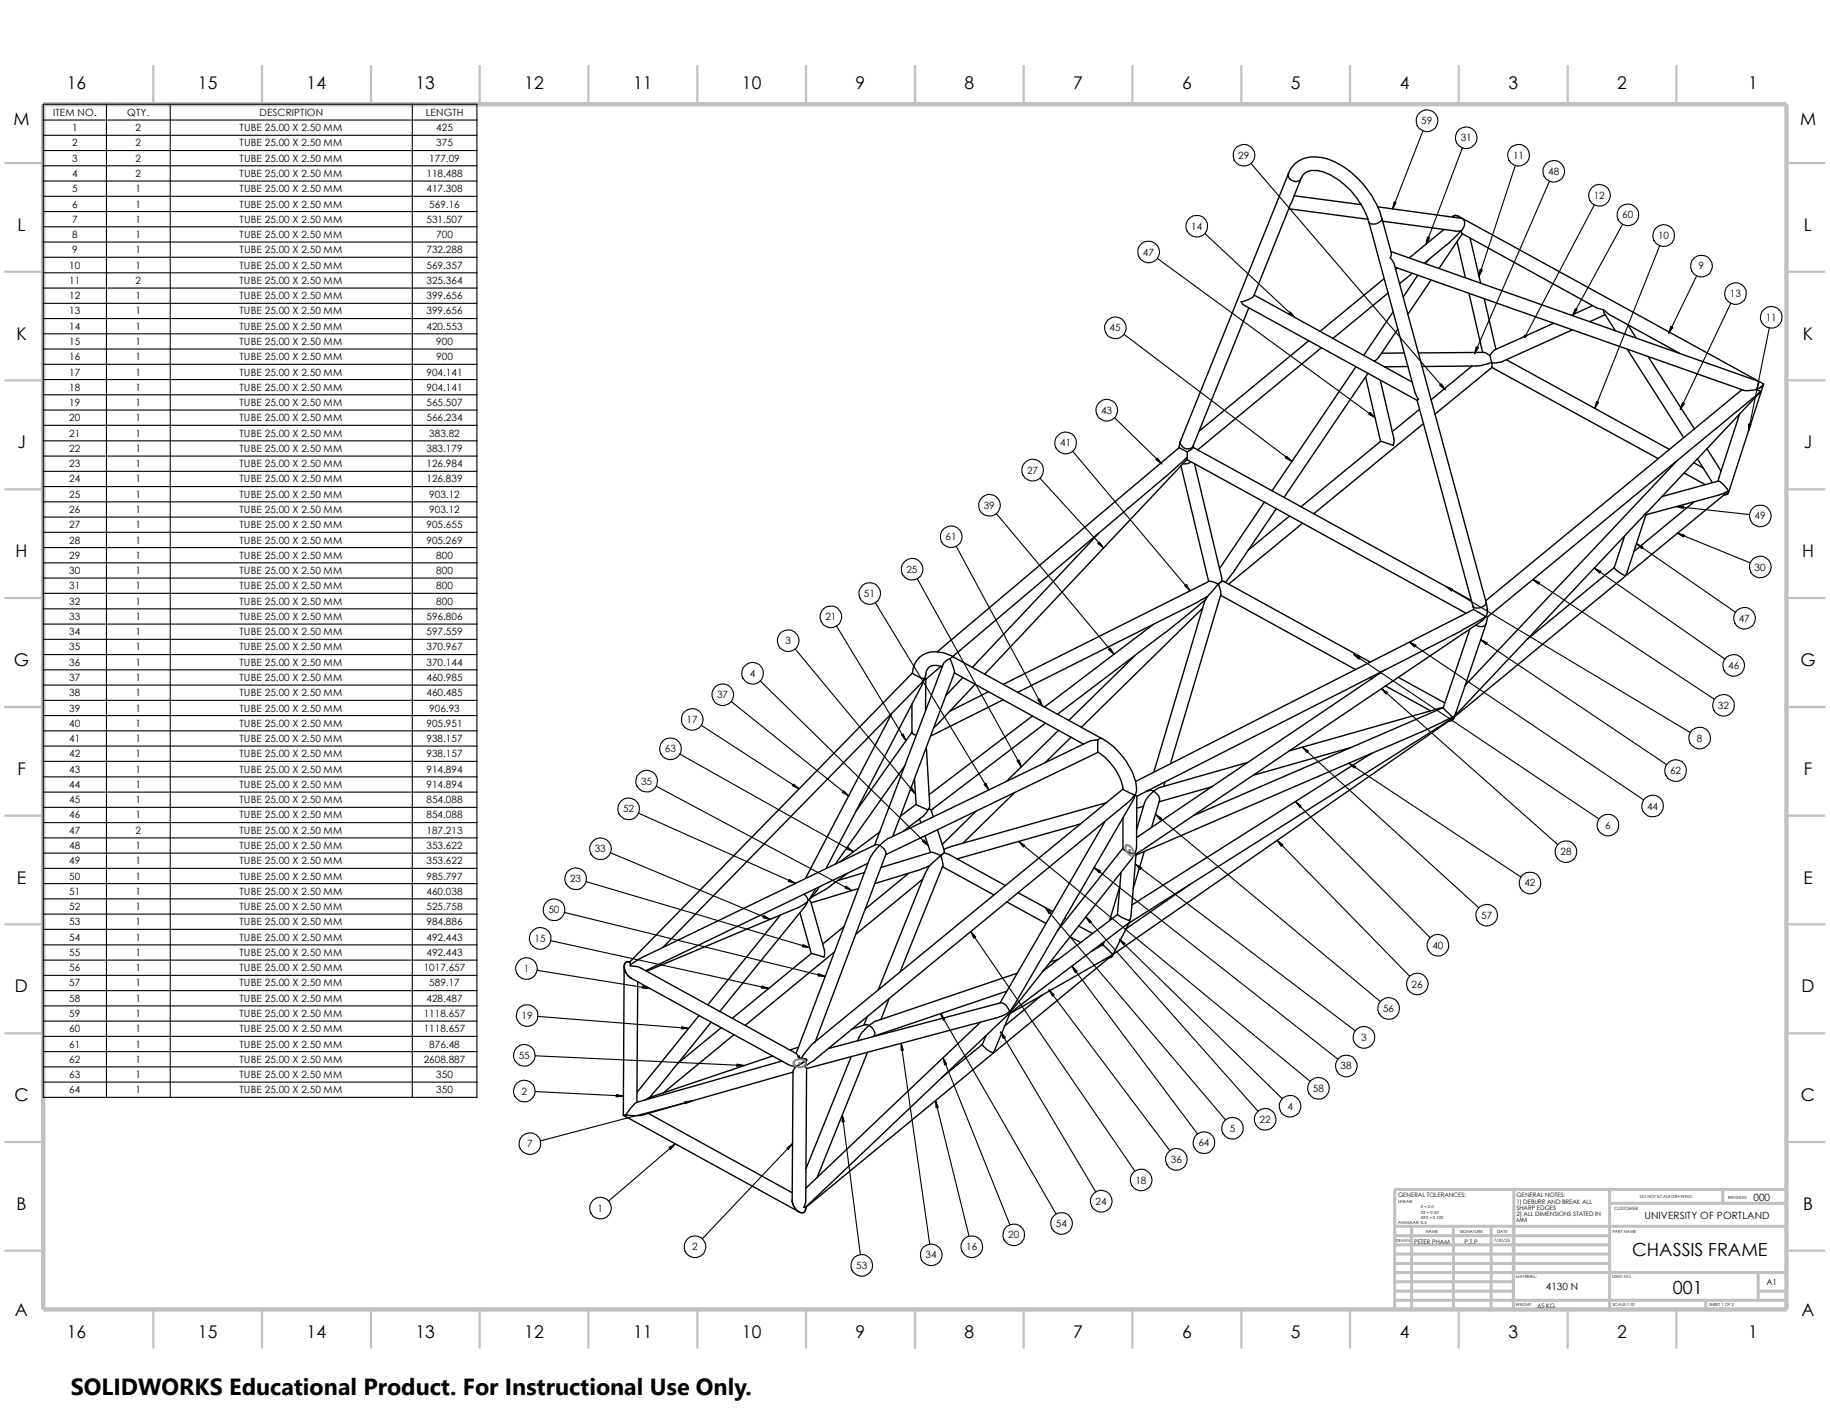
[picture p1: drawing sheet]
<svg xmlns="http://www.w3.org/2000/svg" width="279mm" height="216mm" viewBox="0 0 279 216" stroke-linecap="round" stroke-linejoin="round" font-family="sans-serif">
<g fill="none" stroke="#c0c0c0" stroke-width=".34">
<path d="M23.4 10.1v5.8M40 10.1v5.8M56.6 10.1v5.8M73.2 10.1v5.8M89.8 10.1v5.8M106.5 10.1v5.8M123.1 10.1v5.8M139.7 10.1v5.8M156.3 10.1v5.8M172.9 10.1v5.8M189.5 10.1v5.8M206.1 10.1v5.8"/>
<path d="M222.7 10.1v5.8M239.4 10.1v5.8M255.9 10.1v5.8M.8 24.9h5.8M272.8 24.9h5.8M.8 41.5h5.8M.8 58.1h5.8M272.8 41.5h5.8M272.8 58.1h5.8M.8 74.7h5.8M272.8 74.7h5.8M.8 91.3h5.8"/>
<path d="M272.8 91.3h5.8M.8 107.9h5.8M272.8 107.9h5.8M.8 124.5h5.8M272.8 124.5h5.8M.8 141.1h5.8M.8 157.8h5.8M272.8 141.1h5.8M272.8 157.8h5.8M.8 174.4h5.8M272.8 174.4h5.8M.8 191h5.8"/>
<path d="M23.4 199.9v5.9M40 199.9v5.9M56.6 199.9v5.9M73.2 199.9v5.9M89.8 199.9v5.9M106.5 199.9v5.9M123.1 199.9v5.9M139.7 199.9v5.9M156.3 199.9v5.9M172.9 199.9v5.9M189.5 199.9v5.9M206.1 199.9v5.9"/>
<path d="M222.7 199.9v5.9M239.4 199.9v5.9M255.9 199.9v5.9M272.8 191h5.8"/>
</g>
<g fill="none" stroke="#c0c0c0" stroke-width=".47">
<path d="M212.9 197.1h18.2M212.9 194.3h59.9M212.9 195.7h18.2M212.9 188.7h32.8M212.9 190.1h32.8M212.9 191.5h32.8M212.9 192.9h32.8M212.9 187.2h59.9M212.9 198.5h59.9M215.5 187.2v12.7M221.9 187.2v12.7M227.7 187.2v12.7"/>
<path d="M231.1 187.2v12.7M231.1 181.6v12.7M245.7 183.7h27.1M245.7 181.6v18.3M260.4 198.5v1.4M263 181.6v2.1M268.4 197.1h4.4M268.4 194.3v4.2M272.8 181.6h-59.9v18.3"/>
</g>
<path d="M6.6 15.9h266.2v184h-266.2z" fill="none" stroke="#c0c0c0" stroke-width=".68" stroke-linecap="butt"/>
<g fill="none" stroke="#000" stroke-width=".21">
<path d="M196.7 26.5l-16.4 40.8M196.7 26.5a1.07 1.07 0 0 0 1.5 1.1l.4-.3M196.7 26.5a4.3 4.3 0 0 1 5.4-2.4 13.1 13.1 0 0 1 8 6.9l.6 1.3 .3 1.1M196.8 31.9l12.1 1.6M197.6 29.9l10.2 1.3M198.6 27.3l-1.5 3.7-.2 .4v.2l-5.5 13.6-.5 .4-1.4 .5 .5 .6 26.4 14.4M198.6 27.3a2.07 2.07 0 0 1 2.3-1.3 8.6 8.6 0 0 1 5 2.8 12.3 12.3 0 0 1 3.1 5.1M209 33.9l7 26 .6 1.1-.2 .1M210.4 31.6l12.6 1.7a.95 .95 0 0 1 .3 1.7l-.2 .2M211 33.4l1.4 5.3-.1 .7 .6 .9 14 51.7M211 33.4a1.21 1.21 0 0 1-1.4 .8l-.4-.1-.2-.2M211.1 33.8l11.2 1.5 .8-.1"/>
<path d="M212.3 38.4l55.8 19.7a.54 .54 0 0 1 .4 .4 .54 .54 0 0 1-.1 .5l-.3 .5M218.1 39.7l-.4 .6M220.4 35.1l-5.2 4.3M221.8 33.1a.64 .64 0 0 1 1 0l46.4 25.5M222.5 36.9l1.2 5.5M223.1 35.2v.1M223.3 35.7l20.5 11.3 1 .3M223.3 35.7l-.2-.4-2 1.9-3.6 3M223.3 35.7l-3.6 5.3M224.5 36.4l1.6 6.8M190.7 47l-8.5 21.1M191.5 45l24.1 13.3"/>
<path d="M199.8 52l-16.7 13.8M201.8 53.1l-19 15.6M207 56l-12.8 18.9M208.5 57.5l2.3 9.9M208.9 57l-12.9 18.9M210.7 58l2.2 9.2-.2 .8-1.9-.6M211.3 42.5l-9.8 8.1M211.9 44.7l-8.4 7M212.7 47.6l-4.5 6.7M213 40.8l53.2 18.8h.8l1.1-.1M213.3 40.9l-.2 .2M213.4 50.2l-2.8 4.3-.8 .7"/>
<path d="M214.4 53.9h-3.5M215 56h-3.7M215.6 41.7l-1.9 1.6M216.5 42l-2.3 3.3M216.5 53.9l10.1-.1 .9 .5M218.5 42.8l-3.5 5.2M224.3 44.8l2.1 9M224.7 55.9l-6.2 5.1M226.6 45.6l1.8 7.7M227.5 54.3l.2 1M227.7 55.3l-2 .6-8.6 .1M227.7 55.3l.1 .1"/>
<path d="M227.8 56.1l25.4 13.9M227.8 55.4v.7l-8.7 7.1M230 54.9l24.9 13.7M237.2 49.4l-9 4-.7 .9M240 50.4l-10.7 4.8-.8 .2h-.7M243.2 46.7l-3.3 1.4M244.8 47.3l.1 .4 1.7 2.8M244.8 47.3l1.3 1 10.3 5.6M245.1 48l-2.4 1.1M248.5 53.3l8.5 13.5M248.5 49.6l1.3 2M251.6 54.4l7.1 11.1"/>
<path d="M265.9 59.5l-39.1 32.2M268.1 59.5l.7 .3M268.1 59.4l.9-.4a.28 .28 0 0 0 .2-.4 .31 .31 0 0 1 0 .3 .31 .31 0 0 1-.3 .2zM268.8 59.8l-41.7 34.4-.2 1M268.8 59.8l-17.6 18.6M269.2 58.7l-5.3 16.4-.2 .3-.5 .1M180.3 67.3a1.05 1.05 0 0 0 .6 1.2 1.05 1.05 0 0 0 1.3-.4M180.3 67.3l-.3 1M180.3 71.1l4.2 17.7M181.2 70.1l42.7 23.5M181.2 69l-1.2-.7-36.9 31.2M181.2 69.8v.3l-30.8 32.8"/>
<path d="M181.2 69v.8M181.2 69.8l-3.2 3-32.5 27.4M181.9 70.5a1.64 1.64 0 0 1-1.3 .3M182.1 68.4l-.2 .2-.7 .4M182.1 68.3l42.6 23.4M182.2 68.1l-.1 .3M182.4 70.8l4.1 17.4 .1 .5M193 76.7l-6.8 10.1M194.9 77.7l-6.6 9.7-1.2 1.5M196.9 78.8l-6.3 5.2M198.9 79.9l-11.3 9.3M210.8 67.4l-12.2 10"/>
<path d="M216.4 61.1l8.5 31.4M216.7 62.5l-4.1 3.4M217.3 64.7l-16.7 13.7M251.2 78.4l-29.2 31.1M251.2 78.4l.1 .2-2.8 8.7-.3 .6-.3-.1a3.7 3.7 0 0 1-1.4-1.1M255.1 71.1l.1 .1M256 70.4l-32.3 34.2M257.1 72.2l3.2 1.8M258.6 70.7l1.4 .8M258.7 76.6l-9.2 7.6M259.2 70.1l2.3 3.6M260.6 68.5l2.2 3.4"/>
<path d="M262.3 73.4l.1 .1a3.5 3.5 0 0 1 1.5 1.4M262.3 73.4l-8.6 2.4M263.9 74.9l-.2 .2-41.7 34.4M263.9 74.9l-1.5 .7-11.2 3M265.6 63.2l-3.3 10.2M167.8 81.4l-19.3 20.5M176.1 95.3l-16.6 12.6M183.6 92.9l-18.5 18.1M184.1 91.6l-.3 .7-7.7 25.6M184.1 91.6l-5.9 4.8-16.7 12.7M184.4 91.1l-2.5 1.4-26.5 13.2M184.4 91.1l-.3 .5"/>
<path d="M186 89.2l-1.3-.5-31.5 15.8M186 89.2l.4 1.2v.4l-7.7 25.8M186 89.2l-1.6 1.9M186.4 90.9l20.6 11.3M186.6 88.7l-.6 .5M186.6 88.7l.3 .1 22.3 12.3M224.4 96.1l-4.1 12M224.9 92.5l.1 .5M225 93l-51.6 26.3M225 93l1.8 1.1M226.8 94.1l-.6 .7-51.4 34.8-1.5 .8M226.8 94.1l-6.2 3.6-47 23.9"/>
<path d="M226.9 92a1.33 1.33 0 0 1-1.7 .8l-.3-.3M226.9 92l.2 1.1M226.9 95.2a1.05 1.05 0 0 1-1.6 .3M226.9 95.2l-4.6 13.6-.3 .7M227.1 93v.6l-.2 .5h.2M246.5 86.7l-13.3 10.9M248 81.9l-1.5 4.8M136.1 109l-13.1 25.1M138.1 116.9l-10.5 15M139.2 107.5v4.4M139.3 102.8l1 .6 .8 .2M139.6 118.9l.3 3.9"/>
<path d="M139.9 112.3h-.1a.57 .57 0 0 1-.6-.5l-8.5 12.1M141.1 103.7l-.5 .7-39.4 40.3M141.1 103.7l-.3 .9-14.7 28M141.1 103.6v.1M141.2 103.6h-.1M141.4 103l-.2 .6 .2 .1M141.4 103.7l-.1 4.8M141.4 114.1l.5 8.7v.7M143.7 101.7l-2.3 2M143.8 101.8a1.74 1.74 0 0 0-2.3 .6l-.1 .6M145.1 100.6l-.7 .3-.4 .5-10.4 27.6M145.1 100.6l.4 1.3 .2 .8"/>
<path d="M145.7 100.4a4.6 4.6 0 0 0-5.3-.1 4.1 4.1 0 0 0-1.1 2.5l-43.2 44.1M145.7 100.4l-.2-.1-.4 .3M145.7 100.4l22.5 12.4M145.7 102.7l-9.4 25M145.7 102.7l19.7 10.9M147 103.5l-2.6 2.7M148.9 104.5l-6.3 6.6M150.9 105.6l-5.9 3M153.2 106.8l-11.1 5.6M157.6 109.3l-15.7 12M159.6 110.4l-17.4 13.3M161.6 111.5l-7.9 7.8"/>
<path d="M163.5 112.6l-3.9 3.9M167.6 113v1.9M167.6 113l-1.2 .2-30.8 14.8-1.3 1.1M168.2 112.8l-.2-.1-.4 .3M168.2 112.8a10.6 10.6 0 0 1 5.3 7.6v.5l-.2 .5M173.3 100.1l-10.1 9.9M177.9 119.4l-.2 .7M190.5 116.4l-13.5 3.8-.9 .6M206.3 114.1l-14.9 4.3M209.2 103.4l.3 .2M209.4 115l-36.6 23.2M211.4 102.3h.1"/>
<path d="M211.5 102.2l-38 25.7M211.5 104.7l6.9 3.8M213.5 103.4l7.1 3.9M220.3 108.1l1.5 1.3M220.3 108.1l-.5 .1-22.9 6.4M220.3 108.1l-38 16.4M220.3 108.1h.1M221.7 109.5h.2l-.4 .4-51.5 35.8M221.8 109.4l.1 .1-3 2-46.5 29.4M221.8 109.4l-4.6 2.3-43.8 18.9M222 109.5h.1M222 109.5a.67 .67 0 0 1-.8 .6"/>
<path d="M119.2 139.7l-11.1 13.7M122.1 139.4l1.8 6.2M122.8 136.5l.3 .4 .3 .5M123.3 137.7l-1.6 .9-23 9.7M123.3 137.7l-.4 .8-13 15.9M123.4 137.4h.1M123.4 137.4l-.1 .3M123.4 137.4l.4 .4 2.1 7.4-.1 .9-1.9-.5M124.5 135.7l-1.1 1.7M125.1 135.4l-1.6 2M129.3 133.4l-2.9 2.2-2.5 1.4-.5 .4M131.1 135.7l-7.2 2.1"/>
<path d="M132 133.2l-4.1 1.3M132.5 131.8l-33.9 16.4M134.3 129.1l-.6-.2-35.3 17.1-2.1 1.3M134.3 129.1l-1 1.1-.5 .9-11.3 29.8M134.3 129.1l.2 .1a1.5 1.5 0 0 1 .8 1.2l-10.8 28.7M134.4 127l-6.2 4.6M138.7 133.3l-6.6 5.5M139.9 122.8l-2.4 1.8M139.9 122.8l1.7 .9M140.4 125l.2 .6M140.9 134.2l-10.3 8.5M141.2 127.6l.9 2.6"/>
<path d="M141.6 123.7l-.5 .8-3.3 2.5M141.9 123.5l-.3 .2M141.9 123.5l.3 .2 .3 1M141.9 132.2l-.7 1.2-7.1 17.8M141.9 132.2l-1.6 .7-6.7 2M143.1 126.7l1 3.1v.4M143.6 130.6l-1.7 1.6M143.6 130.6l.4 1.6-6.6 16.2M143.6 130.6l-.8-.3-.6-.2-7.7 2.4M143.9 132.3l7.9 4.4M144.1 130.2l-.5 .4M144.1 130.2l.8 .3 8.6 4.7"/>
<path d="M149.1 123.8l-5.3 5.1M153.7 137.7l6 3.3M154.9 121l-7.9 7.7M155.4 136.3l5.3 2.9M164.9 125.8l-18.8 5.3M168.7 125.4l-16 27.7M169 122.6l-23.8 6.6-1.1 .5M170.6 139.7l.8 .5a1.02 1.02 0 0 0 1.1 .2l-.2 .5M170.6 139.7l-11.3 8.6M171 135.3l-1.6 5.2M171.2 133.2l-.6 6.5M171.4 129.5l.3 .3 .6 .4 .9 .1"/>
<path d="M171.4 120.5l-47.2 38.8-1.6 1.8a.79 .79 0 0 1-.6 .6l-.4-.8-23.7-13.1-.5-.2-1.2-.1 .1-.2M171.4 129.5l-9.9 12.6M171.4 124.8v4.7M171.4 120.5l1.9 .9M171.5 120.5a8.4 8.4 0 0 0-3.8-5.6l-32.5 15.6M173.2 130.3l-.4 .8-17.5 22.1-1.1 1.3v.1M173.2 130.3h.1zM173.3 121.4h.1M173.3 121.4l.3 .2M173.3 121.4l-1.3 1.3-47.6 39.1-1.5 1 .2 .3-.1 20.4-.3 .8 .2 .1M173.3 121.4l-.4 1-17.7 30.6-1.1 1.5M173.3 130.4l.1 .2"/>
<path d="M173.4 130.6l-.7 9.3-.2 .6M173.6 121.6l-.1 7.7-.3 1 .1 .1M174.6 123.1l-1 .3M174.7 130l-1.7 5.7M175.1 120.8l.6-.2 .4 .2M175.3 120.7h.1M176.1 120.8a1.48 1.48 0 0 1 .9 1.4l-1.2 4.2M176.1 120.8l-.8 .8-.5 .7-1.3 4.4M181.7 135l-9.8 6.8M185 120.1l-8 2.3M95.3 147.6l-.1 22.7 .3-.1M96.2 146.9a.64 .64 0 0 0-.8 .1 .64 .64 0 0 0-.1 .8v.2a2.22 2.22 0 0 0 1.1 1.4"/>
<path d="M96.2 146.9l.1 .4M96.4 149.4l24 13.2 1.1 .3M97.4 149.9l-.2 18.4M106.7 155.1l-9.4 11.7M108.6 156.1l-7.9 9.8-1.6 1.7M110.1 156.9l-6.6 5.4M112.1 158l-10.8 8.9M121.9 159.9l-1.3 .4M123.9 145.6l-12.1 9.9M124.5 159h.1M127.4 145.3l-13.6 11.2M128.9 141.4l-3.3 2.7"/>
<path d="M132.4 155.2l-.5 1.3M132.7 156.6l-.6-.1-2 .6M132.7 156.6a1.29 1.29 0 0 1 .7 1.6M132.7 156.6l-1.3 1.3-.5 1M135.8 152.4l-1.3 3.3M149.7 156.1l-26.7 25.3M150 159.5l-6.2 5M150.5 158.2l-.5 1.3M153.7 151.3l-20.2 6.9M154.1 154.5v-.3a1.68 1.68 0 0 0-1.3-1.1l-26.4 7M154.1 154.5v.2M154.1 154.7l-31.2 29.7"/>
<path d="M154.1 154.7h.1M154.1 154.5l-.9 .5-1.1 .4-29 7.8M154.1 154.7l.1 .1M154.1 154.5h.1M154.2 154.8l-2.4 5.6a.45 .45 0 0 1-.3 .3 .45 .45 0 0 1-.5-.2l-.5-.4-.5-.6M154.2 154.6v.1M154.2 154.6l-.1 .1M154.3 154.6h-.1M155.3 148.6l-21.7 7.3-.9 .7M159.1 151.9l-5.7 4.7M161.5 142h.1M161.6 146.5l-1.3 .4"/>
<path d="M162.6 140.2l.3 .2M163.4 143l1.6 .9M164.7 141.4l2.1 1.1M168.4 144.3l1.5 1.4M168.4 144.3l-.5 .1M168.4 144.3l-1.7 .9M168.4 144.2v.1M168.7 143.8l-.3 .4M169.3 146.2l.4-.1 .2-.3-.3 .4zM169.9 145.7l-46.9 38.7M169.9 145.7h.1M169.9 145.7l-15.7 9.1"/>
<path d="M170 145.7l-.1 .1M172.3 140.9l-18.2 13.8M172.3 140.9h.1M172.4 140.9l-2.5 4.8M95.2 170.3l26.8 14.7M98.9 170l22 12.1M117.9 161.2l-18.9 6.4-.6 .4M119.4 162l-22.2 6.3-.8 .8-.9 1.1M121.1 163.7l-23.1 6.6h-1.5l-1-.1M121.5 162.9l-.4 .6-.2 19.8a1.92 1.92 0 0 0 1.7 1.9 .69 .69 0 0 0 .4-.8M122 161.2v.4h.5l.6 .2M123.1 161.8l-.8 .6-.8 .5"/>
<path d="M123.1 161.8l-.2 1M130 161.3l-6.9 17.1M132.5 160.7l-7.7 19.1M122.9 184.4h.1"/>
</g>
<path d="M171.9 129a1.31 1.31 0 0 1 1.3 1.6l-.1 .1a.87 .87 0 0 1-1.1-.6 .83 .83 0 0 1-.1-1.1zM172 129.2a1.01 1.01 0 0 1 .9 1.4 1.06 1.06 0 0 1-.9-1.4zM172.3 129.8h.3M172.3 129.7l.3 .3M172.5 129.7v.3M172.6 129.7l-.3 .3M121.2 162a1.23 1.23 0 0 1 1.9 .2 .72 .72 0 0 1-.8 .8 1.24 1.24 0 0 1-1.2-.5v-.3zM121.4 162a1.07 1.07 0 0 1 1.5 .2 .84 .84 0 0 1-.8 .7 .84 .84 0 0 1-.8-.7zM122 162.3h.3M122 162.2l.3 .3M122.1 162.2v.3M122.2 162.2l-.3 .3" fill="none" stroke="#808080" stroke-width=".17"/>
<g fill="none" stroke="#000" stroke-width=".17">
<path d="M6.6 15.9h66.2v151.7h-66.2zM6.6 18.3h66.2M16.3 15.9v151.7M26 15.9v151.7M62.9 15.9v151.7M217.3 20l-4.7 11.9M6.6 20.7h66.2M6.6 23h66.2M6.6 25.3h66.2M6.6 27.6h66.2M6.6 30h66.2M6.6 32.3h66.2"/>
<path d="M6.6 34.6h66.2M6.6 37h66.2M6.6 39.3h66.2M176.7 39.5l33.2 24.3M183.9 35.6l13.8 12.9M191 25l29.6 34.5M223.3 22.6l-5.6 14.7M231.4 25.3l-5.6 16.9M236.6 27.7l-11.5 26.3M243.4 31.3l-10.5 20.1M247.7 34.2l-7.6 14M253.4 37.5l-9.9 24.9"/>
<path d="M6.6 41.7h66.2M6.6 44h66.2M6.6 46.3h66.2M6.6 48.6h66.2M6.6 51h66.2M6.6 53.3h66.2M6.6 55.6h66.2M6.6 58h66.2M171.6 51.1l25.6 19.3M259 42.1l-4.2 8.8M264.2 46.3l-7.7 16.2M270.1 50.1l-3.1 15.7"/>
<path d="M6.6 60.3h66.2M6.6 62.6h66.2M6.6 64.9h66.2M6.6 67.3h66.2M6.6 69.6h66.2M6.6 72h66.2M6.6 74.3h66.2M6.6 76.6h66.2M6.6 79h66.2M152.1 78.4l18 21.5M158.8 73l9.7 10.7M163.8 68.9l17.9 21.3"/>
<path d="M170.2 63.8l7.2 7M255.9 77.3l11.2 1.3M6.6 81.3h66.2M6.6 83.6h66.2M6.6 85.9h66.2M6.6 88.3h66.2M6.6 90.6h66.2M6.6 93h66.2M6.6 95.3h66.2M6.6 97.6h66.2M6.6 99.9h66.2M121.4 99.1l18.3 22.1"/>
<path d="M127.7 95.6l10.6 17.5M133.6 92l17.4 28.6M140 88.3l16 28.8M146 83.4l13.1 24.4M206.7 99.9l37.4 25.2M215.2 98l35.8 24.1M220.8 89.5l37.3 22.3M226.1 97.7l28.4 19.1M234.1 88.5l27.6 18.3M243.4 86.7l20 13.9M249.9 83l15.1 10.5M256.1 81.4l11.1 4.5"/>
<path d="M6.6 102.3h66.2M6.6 104.6h66.2M6.6 106.9h66.2M6.6 109.3h66.2M6.6 111.6h66.2M6.6 113.9h66.2M6.6 116.2h66.2M6.6 118.6h66.2M103.8 115.1l26.5 14.9M107.1 110.7l14.9 9.7M111.6 107.1l18 14.4M116.1 104l25.6 25.1"/>
<path d="M198.8 114.1l27 24.5M206 116.5l26.2 17.4M210.9 105.2l26.9 23.7M6.6 120.9h66.2M6.6 123.3h66.2M6.6 125.6h66.2M6.6 127.9h66.2M6.6 130.3h66.2M6.6 132.6h66.2M6.6 134.9h66.2M6.6 137.2h66.2M6.6 139.6h66.2"/>
<path d="M86.2 139.3l39.8 9.8M89.5 134.6l34.1 10.1M93.2 130.2l24.4 10.2M97.5 124.2l24 10.7M100.2 120.1l29.8 15.9M155.5 128.5l44.5 36.6M159.6 138.6l27.5 32.4M165.8 140l26.3 29.7M167 132.5l37.3 29.2M173.4 132l33.5 25.4M176.4 124.3l34.3 28.6M195 128.3l20.2 20.8"/>
<path d="M197.8 122.4l20.6 20.8M6.6 141.9h66.2M6.6 144.3h66.2M6.6 146.6h66.2M6.6 148.9h66.2M6.6 151.3h66.2M6.6 153.6h66.2M6.6 155.9h66.2M6.6 158.2h66.2M82 148.2l17.2 2.7M82.1 155.2l23 1.8M84.1 143.6l33.2 7.3"/>
<path d="M137.6 159.3l4.3 30.6M143.6 154.8l17.6 30.6M148.2 142.2l25.1 36.6M152.8 157.6l14.5 24.4M160.1 151.1l18.5 24.6M163.7 147.5l19.1 25.6M170.9 143.4l24.9 24.4M6.6 160.6h66.2M6.6 162.9h66.2M6.6 165.2h66.2M81.7 161.2l31.9 1.5M81.7 166.7l13.5 .6"/>
<path d="M103.1 174.7l-10.2 8.7M105.6 168.1l-23.1 6.1M121 174.6l-13.8 14.5M128.6 170.2l2.8 21.4M142.8 168.1l5.2 20.7M144 161.5l10.2 25.5"/>
<circle cx="217.9" cy="18.5" r="1.67"/>
<circle cx="175.4" cy="38.5" r="1.67"/>
<circle cx="182.7" cy="34.5" r="1.67"/>
<circle cx="189.9" cy="23.7" r="1.67"/>
<circle cx="223.9" cy="21" r="1.67"/>
<circle cx="231.9" cy="23.7" r="1.67"/>
<circle cx="237.2" cy="26.2" r="1.67"/>
<circle cx="244.2" cy="29.8" r="1.66"/>
<circle cx="248.5" cy="32.8" r="1.67"/>
<circle cx="254" cy="36" r="1.67"/>
<circle cx="170.3" cy="50.1" r="1.65"/>
<circle cx="259.8" cy="40.6" r="1.67"/>
<circle cx="265" cy="44.8" r="1.67"/>
<circle cx="270.4" cy="48.5" r="1.66"/>
<circle cx="151.1" cy="77.2" r="1.66"/>
<circle cx="157.7" cy="71.8" r="1.67"/>
<circle cx="162.7" cy="67.6" r="1.67"/>
<circle cx="169" cy="62.6" r="1.65"/>
<circle cx="268.8" cy="78.8" r="1.65"/>
<circle cx="120.3" cy="97.8" r="1.67"/>
<circle cx="126.9" cy="94.2" r="1.66"/>
<circle cx="132.8" cy="90.6" r="1.65"/>
<circle cx="139.2" cy="86.9" r="1.67"/>
<circle cx="145.2" cy="82" r="1.67"/>
<circle cx="266.4" cy="94.4" r="1.66"/>
<circle cx="268.8" cy="86.6" r="1.66"/>
<circle cx="98.7" cy="119.3" r="1.66"/>
<circle cx="102.4" cy="114.3" r="1.66"/>
<circle cx="105.7" cy="109.9" r="1.67"/>
<circle cx="110.4" cy="106.1" r="1.65"/>
<circle cx="114.9" cy="102.8" r="1.66"/>
<circle cx="255.8" cy="117.7" r="1.66"/>
<circle cx="259.5" cy="112.7" r="1.67"/>
<circle cx="263.1" cy="107.7" r="1.67"/>
<circle cx="264.7" cy="101.6" r="1.67"/>
<circle cx="84.6" cy="138.9" r="1.65"/>
<circle cx="87.9" cy="134.2" r="1.65"/>
<circle cx="91.7" cy="129.6" r="1.65"/>
<circle cx="96" cy="123.5" r="1.65"/>
<circle cx="227" cy="139.7" r="1.67"/>
<circle cx="233.6" cy="134.8" r="1.66"/>
<circle cx="239.1" cy="130" r="1.67"/>
<circle cx="245.5" cy="126" r="1.67"/>
<circle cx="252.3" cy="123.1" r="1.67"/>
<circle cx="80.4" cy="147.9" r="1.65"/>
<circle cx="80.5" cy="155.1" r="1.66"/>
<circle cx="82.5" cy="143.3" r="1.67"/>
<circle cx="208.2" cy="158.4" r="1.66"/>
<circle cx="212" cy="154" r="1.66"/>
<circle cx="216.4" cy="150.2" r="1.66"/>
<circle cx="219.5" cy="144.3" r="1.65"/>
<circle cx="80" cy="166.6" r="1.65"/>
<circle cx="80" cy="161.1" r="1.65"/>
<circle cx="80.9" cy="174.6" r="1.67"/>
<circle cx="179.6" cy="177" r="1.66"/>
<circle cx="183.8" cy="174.5" r="1.65"/>
<circle cx="188.2" cy="172.3" r="1.65"/>
<circle cx="193.2" cy="170.9" r="1.67"/>
<circle cx="197" cy="168.9" r="1.67"/>
<circle cx="201.3" cy="166.2" r="1.65"/>
<circle cx="205.6" cy="162.8" r="1.65"/>
<circle cx="91.7" cy="184.5" r="1.65"/>
<circle cx="106.1" cy="190.4" r="1.67"/>
<circle cx="131.6" cy="193.2" r="1.67"/>
<circle cx="142.2" cy="191.6" r="1.67"/>
<circle cx="148.4" cy="190.4" r="1.66"/>
<circle cx="154.8" cy="188.5" r="1.67"/>
<circle cx="162.1" cy="186.8" r="1.67"/>
<circle cx="168.2" cy="183.4" r="1.65"/>
<circle cx="174.2" cy="180.2" r="1.66"/>
</g>
<g fill="#000" stroke="#000" stroke-width=".17">
<path d="M212.9 30.8l.2 .1-.5 1zM217.9 36.2l.4 .1-.6 1zM196.8 47.9l.2-.3 .7 .9zM219.8 58.8l.2-.2 .6 .9zM225.4 53l.3 .1-.6 .9zM226 41.1l.3 .1-.5 1zM240.5 47.2l.3 .1-.7 .9zM255.1 49.8l.3 .2-.6 .9zM176.7 69.9l.7 .9-.9-.6zM196.5 69.7l.7 .7-.9-.5zM209.2 62.9l.7 .9-.9-.6zM243.8 61.3l.3 .1-.6 1z"/>
<path d="M255.9 77.3h1.1v.3zM256.9 61.5l.3 .1-.7 .9zM267 64.7l.3 .1-.3 1zM167.6 83l.3-.2 .6 .9zM169.2 99.2l.3-.3 .6 1zM180.9 89.5l.2-.3 .6 1zM206.7 99.9l.9 .5-.1 .3zM215.2 98l1 .5-.2 .3zM220.8 89.5l1 .5-.2 .3zM226.1 97.7l1 .4-.2 .3zM234.1 88.5l1 .4-.2 .3zM243.4 86.7l1 .5-.2 .3z"/>
<path d="M249.9 83l.9 .5-.1 .3zM256.1 81.4l1.1 .3-.2 .3zM137.6 112.2l.3-.1 .4 1zM155.3 116.2l.3-.2 .4 1.1zM158.5 106.9l.2-.2 .4 1.1zM198.8 114.1l1 .6-.2 .2zM206 116.5l1 .5-.2 .3zM210.9 105.2l1 .5-.3 .3zM120.5 134.3l1 .6-1.1-.3zM121.2 119.7l.8 .7-1-.4zM128.8 120.7l.8 .8-1-.5zM129.2 135.3l.8 .7-1-.4z"/>
<path d="M129.4 129.3l.9 .7-1.1-.4zM138.9 120.5l.3-.2 .5 .9zM141.1 128.2l.6 .9-.9-.6zM150.2 119.8l.3-.2 .5 1zM155.5 128.5l1 .6-.2 .2zM159.6 138.6l.8 .7-.3 .2zM165.8 140l.8 .7-.2 .2zM167 132.5l1 .5-.2 .3zM173.4 132l.9 .5-.2 .3zM176.4 124.3l.9 .6-.2 .3zM195 128.3l.9 .7-.3 .2zM197.8 122.4l.9 .7-.2 .2z"/>
<path d="M98.1 150.6l1.1 .3h-1.2zM104.1 156.8l1 .2-1.1 .1zM116.3 150.5l1 .4h-1.1zM116.6 139.8l1 .6-1.1-.3zM122.6 144.2l1 .5-1.1-.1zM125 148.7l1 .4-1.1-.1zM137.6 159.3l.3 1.1h-.3zM143.6 154.8l.7 .8-.3 .2zM148.2 142.2l.8 .8-.3 .3zM152.8 157.6l.7 .8-.3 .2zM160.1 151.1l.9 .8-.3 .2zM163.7 147.5l.8 .8-.3 .2z"/>
<path d="M170.9 143.4l.9 .7-.2 .2zM94.1 167.1l1.1 .2-1.1 .2zM102.2 175.2l.9-.5-.7 .8zM104.5 168.2l1.1-.1-1 .4zM112.5 162.5l1.1 .2-1.1 .1zM120.1 175.3l.9-.7-.6 .9zM128.6 170.2l.3 1.1h-.3zM142.8 168.1l.5 1-.4 .1zM144 161.5l.5 1-.3 .1z"/>
<path d="M232.7 51.3v-.1a.17 .17 0 0 1 .3 0 .17 .17 0 0 1 0 .3h-.2l.1-.1-.1 .1z" fill-rule="evenodd"/>
</g>
<path d="M10.8 209.2h104.1v6.7h-104.1z" fill="#fff"/>
<text font-size="3.6" x="10.8" y="213">SOLIDWORKS Educational Product. For Instructional Use Only.</text>
<g font-size="2.8">
<text x="249.2" y="191.7">CHASSIS FRAME</text>
<text x="255.4" y="197.6">001</text>
</g>
<g font-size="2.7">
<text x="10.2" y="13.6">16</text>
<text x="30.2" y="13.6">15</text>
<text x="46.8" y="13.6">14</text>
<text x="63.4" y="13.6">13</text>
<text x="80.1" y="13.6">12</text>
<text x="96.6" y="13.6">11</text>
<text x="113.3" y="13.6">10</text>
<text x="130.6" y="13.6">9</text>
<text x="147.2" y="13.6">8</text>
<text x="163.8" y="13.6">7</text>
<text x="180.5" y="13.6">6</text>
<text x="197.1" y="13.6">5</text>
<text x="213.7" y="13.6">4</text>
<text x="230.3" y="13.6">3</text>
<text x="246.9" y="13.6">2</text>
<text x="266.9" y="13.6">1</text>
<text x="2.1" y="19.1">M</text>
<text x="274.8" y="19.1">M</text>
<text x="2.7" y="35.3">L</text>
<text x="275.4" y="35.3">L</text>
<text x="2.5" y="51.9">K</text>
<text x="275.3" y="51.9">K</text>
<text x="2.7" y="68.5">J</text>
<text x="275.4" y="68.5">J</text>
<text x="2.4" y="85.1">H</text>
<text x="275.1" y="85.1">H</text>
<text x="2.1" y="101.7">G</text>
<text x="274.9" y="101.7">G</text>
<text x="2.7" y="118.3">F</text>
<text x="275.4" y="118.3">F</text>
<text x="2.6" y="134.9">E</text>
<text x="275.3" y="134.9">E</text>
<text x="2.3" y="151.5">D</text>
<text x="275" y="151.5">D</text>
<text x="2.2" y="168.1">C</text>
<text x="275" y="168.1">C</text>
<text x="2.5" y="184.7">B</text>
<text x="275.3" y="184.7">B</text>
<text x="2.3" y="200.9">A</text>
<text x="275" y="200.9">A</text>
<text x="10.2" y="204.3">16</text>
<text x="30.2" y="204.3">15</text>
<text x="46.8" y="204.3">14</text>
<text x="63.4" y="204.3">13</text>
<text x="80.1" y="204.3">12</text>
<text x="96.6" y="204.3">11</text>
<text x="113.3" y="204.3">10</text>
<text x="130.6" y="204.3">9</text>
<text x="147.2" y="204.3">8</text>
<text x="163.8" y="204.3">7</text>
<text x="180.5" y="204.3">6</text>
<text x="197.1" y="204.3">5</text>
<text x="213.7" y="204.3">4</text>
<text x="230.3" y="204.3">3</text>
<text x="246.9" y="204.3">2</text>
<text x="266.9" y="204.3">1</text>
</g>
<g font-size="1.5">
<text x="8.1" y="17.7">ITEM NO.</text>
<text x="19.4" y="17.7">QTY.</text>
<text x="39.6" y="17.7">DESCRIPTION</text>
<text x="65" y="17.7">LENGTH</text>
<text x="11" y="20">1</text>
<text x="11" y="22.4">2</text>
<text x="20.7" y="20">2</text>
<text x="20.7" y="22.4">2</text>
<text x="36.6" y="20">TUBE 25.00 X 2.50 MM</text>
<text x="36.6" y="22.4">TUBE 25.00 X 2.50 MM</text>
<text x="66.6" y="20">425</text>
<text x="66.6" y="22.4">375</text>
<text x="217" y="19">59</text>
<text x="223" y="21.6">31</text>
<text x="11" y="24.7">3</text>
<text x="11" y="27.1">4</text>
<text x="11" y="29.4">5</text>
<text x="20.7" y="24.7">2</text>
<text x="20.7" y="27.1">2</text>
<text x="20.7" y="29.4">1</text>
<text x="36.6" y="24.7">TUBE 25.00 X 2.50 MM</text>
<text x="36.6" y="27.1">TUBE 25.00 X 2.50 MM</text>
<text x="36.6" y="29.4">TUBE 25.00 X 2.50 MM</text>
<text x="65.1" y="27.1">118.488</text>
<text x="65.1" y="29.4">417.308</text>
<text x="65.5" y="24.7">177.09</text>
<text x="189.1" y="24.3">29</text>
<text x="231" y="24.3">11</text>
<text x="236.4" y="26.7">48</text>
<text x="11" y="31.7">6</text>
<text x="11" y="34">7</text>
<text x="20.7" y="31.7">1</text>
<text x="20.7" y="34">1</text>
<text x="36.6" y="31.7">TUBE 25.00 X 2.50 MM</text>
<text x="36.6" y="34">TUBE 25.00 X 2.50 MM</text>
<text x="65.1" y="34">531.507</text>
<text x="65.5" y="31.7">569.16</text>
<text x="181.9" y="35.1">14</text>
<text x="243.3" y="30.4">12</text>
<text x="247.7" y="33.4">60</text>
<text x="10.6" y="41">10</text>
<text x="11" y="36.4">8</text>
<text x="11" y="38.7">9</text>
<text x="20.7" y="41">1</text>
<text x="20.7" y="36.4">1</text>
<text x="20.7" y="38.7">1</text>
<text x="36.6" y="41">TUBE 25.00 X 2.50 MM</text>
<text x="36.6" y="36.4">TUBE 25.00 X 2.50 MM</text>
<text x="36.6" y="38.7">TUBE 25.00 X 2.50 MM</text>
<text x="65.1" y="38.7">732.288</text>
<text x="65.1" y="41">569.357</text>
<text x="66.6" y="36.4">700</text>
<text x="174.5" y="39">47</text>
<text x="253.2" y="36.5">10</text>
<text x="259.3" y="41.1">9</text>
<text x="10.6" y="43.3">11</text>
<text x="10.6" y="45.7">12</text>
<text x="20.7" y="43.3">2</text>
<text x="20.7" y="45.7">1</text>
<text x="36.6" y="43.3">TUBE 25.00 X 2.50 MM</text>
<text x="36.6" y="45.7">TUBE 25.00 X 2.50 MM</text>
<text x="65.1" y="43.3">325.364</text>
<text x="65.1" y="45.7">399.656</text>
<text x="264.1" y="45.4">13</text>
<text x="10.6" y="48">13</text>
<text x="10.6" y="50.4">14</text>
<text x="10.6" y="52.7">15</text>
<text x="20.7" y="48">1</text>
<text x="20.7" y="50.4">1</text>
<text x="20.7" y="52.7">1</text>
<text x="36.6" y="48">TUBE 25.00 X 2.50 MM</text>
<text x="36.6" y="50.4">TUBE 25.00 X 2.50 MM</text>
<text x="36.6" y="52.7">TUBE 25.00 X 2.50 MM</text>
<text x="65.1" y="48">399.656</text>
<text x="65.1" y="50.4">420.553</text>
<text x="66.6" y="52.7">900</text>
<text x="169.4" y="50.6">45</text>
<text x="269.6" y="49">11</text>
<text x="10.6" y="55">16</text>
<text x="10.6" y="57.4">17</text>
<text x="10.6" y="59.7">18</text>
<text x="20.7" y="55">1</text>
<text x="20.7" y="57.4">1</text>
<text x="20.7" y="59.7">1</text>
<text x="36.6" y="55">TUBE 25.00 X 2.50 MM</text>
<text x="36.6" y="57.4">TUBE 25.00 X 2.50 MM</text>
<text x="36.6" y="59.7">TUBE 25.00 X 2.50 MM</text>
<text x="65.1" y="57.4">904.141</text>
<text x="65.1" y="59.7">904.141</text>
<text x="66.6" y="55">900</text>
<text x="10.6" y="62">19</text>
<text x="10.6" y="64.3">20</text>
<text x="20.7" y="62">1</text>
<text x="20.7" y="64.3">1</text>
<text x="36.6" y="62">TUBE 25.00 X 2.50 MM</text>
<text x="36.6" y="64.3">TUBE 25.00 X 2.50 MM</text>
<text x="65.1" y="62">565.507</text>
<text x="65.1" y="64.3">566.234</text>
<text x="168.1" y="63.2">43</text>
<text x="10.6" y="66.7">21</text>
<text x="10.6" y="69">22</text>
<text x="10.6" y="71.3">23</text>
<text x="20.7" y="66.7">1</text>
<text x="20.7" y="69">1</text>
<text x="20.7" y="71.3">1</text>
<text x="36.6" y="66.7">TUBE 25.00 X 2.50 MM</text>
<text x="36.6" y="69">TUBE 25.00 X 2.50 MM</text>
<text x="36.6" y="71.3">TUBE 25.00 X 2.50 MM</text>
<text x="65.1" y="69">383.179</text>
<text x="65.1" y="71.3">126.984</text>
<text x="65.5" y="66.7">383.82</text>
<text x="161.8" y="68.2">41</text>
<text x="10.6" y="73.7">24</text>
<text x="10.6" y="76">25</text>
<text x="20.7" y="73.7">1</text>
<text x="20.7" y="76">1</text>
<text x="36.6" y="73.7">TUBE 25.00 X 2.50 MM</text>
<text x="36.6" y="76">TUBE 25.00 X 2.50 MM</text>
<text x="65.1" y="73.7">126.839</text>
<text x="65.5" y="76">903.12</text>
<text x="150.2" y="77.7">39</text>
<text x="156.8" y="72.3">27</text>
<text x="10.6" y="78.4">26</text>
<text x="10.6" y="80.7">27</text>
<text x="10.6" y="83">28</text>
<text x="20.7" y="78.4">1</text>
<text x="20.7" y="80.7">1</text>
<text x="20.7" y="83">1</text>
<text x="36.6" y="78.4">TUBE 25.00 X 2.50 MM</text>
<text x="36.6" y="80.7">TUBE 25.00 X 2.50 MM</text>
<text x="36.6" y="83">TUBE 25.00 X 2.50 MM</text>
<text x="65.1" y="80.7">905.655</text>
<text x="65.1" y="83">905.269</text>
<text x="65.5" y="78.4">903.12</text>
<text x="144.4" y="82.5">61</text>
<text x="267.9" y="79.3">49</text>
<text x="10.6" y="85.3">29</text>
<text x="10.6" y="87.7">30</text>
<text x="20.7" y="85.3">1</text>
<text x="20.7" y="87.7">1</text>
<text x="36.6" y="85.3">TUBE 25.00 X 2.50 MM</text>
<text x="36.6" y="87.7">TUBE 25.00 X 2.50 MM</text>
<text x="66.6" y="85.3">800</text>
<text x="66.6" y="87.7">800</text>
<text x="138.4" y="87.5">25</text>
<text x="267.9" y="87.1">30</text>
<text x="10.6" y="90">31</text>
<text x="10.6" y="92.3">32</text>
<text x="10.6" y="94.7">33</text>
<text x="20.7" y="90">1</text>
<text x="20.7" y="92.3">1</text>
<text x="20.7" y="94.7">1</text>
<text x="36.6" y="90">TUBE 25.00 X 2.50 MM</text>
<text x="36.6" y="92.3">TUBE 25.00 X 2.50 MM</text>
<text x="36.6" y="94.7">TUBE 25.00 X 2.50 MM</text>
<text x="65.1" y="94.7">596.806</text>
<text x="66.6" y="90">800</text>
<text x="66.6" y="92.3">800</text>
<text x="126" y="94.7">21</text>
<text x="131.9" y="91.1">51</text>
<text x="265.5" y="95">47</text>
<text x="10.6" y="97">34</text>
<text x="10.6" y="99.3">35</text>
<text x="10.6" y="101.7">36</text>
<text x="20.7" y="97">1</text>
<text x="20.7" y="99.3">1</text>
<text x="20.7" y="101.7">1</text>
<text x="36.6" y="97">TUBE 25.00 X 2.50 MM</text>
<text x="36.6" y="99.3">TUBE 25.00 X 2.50 MM</text>
<text x="36.6" y="101.7">TUBE 25.00 X 2.50 MM</text>
<text x="65.1" y="97">597.559</text>
<text x="65.1" y="99.3">370.967</text>
<text x="65.1" y="101.7">370.144</text>
<text x="119.9" y="98.4">3</text>
<text x="10.6" y="104">37</text>
<text x="10.6" y="106.3">38</text>
<text x="20.7" y="104">1</text>
<text x="20.7" y="106.3">1</text>
<text x="36.6" y="104">TUBE 25.00 X 2.50 MM</text>
<text x="36.6" y="106.3">TUBE 25.00 X 2.50 MM</text>
<text x="65.1" y="104">460.985</text>
<text x="65.1" y="106.3">460.485</text>
<text x="109.5" y="106.6">37</text>
<text x="114.5" y="103.3">4</text>
<text x="263.9" y="102.2">46</text>
<text x="10.6" y="108.7">39</text>
<text x="10.6" y="111">40</text>
<text x="10.6" y="113.3">41</text>
<text x="20.7" y="108.7">1</text>
<text x="20.7" y="111">1</text>
<text x="20.7" y="113.3">1</text>
<text x="36.6" y="108.7">TUBE 25.00 X 2.50 MM</text>
<text x="36.6" y="111">TUBE 25.00 X 2.50 MM</text>
<text x="36.6" y="113.3">TUBE 25.00 X 2.50 MM</text>
<text x="65.1" y="111">905.951</text>
<text x="65.1" y="113.3">938.157</text>
<text x="65.5" y="108.7">906.93</text>
<text x="104.8" y="110.4">17</text>
<text x="259.1" y="113.2">8</text>
<text x="262.3" y="108.2">32</text>
<text x="10.6" y="115.7">42</text>
<text x="10.6" y="118">43</text>
<text x="20.7" y="115.7">1</text>
<text x="20.7" y="118">1</text>
<text x="36.6" y="115.7">TUBE 25.00 X 2.50 MM</text>
<text x="36.6" y="118">TUBE 25.00 X 2.50 MM</text>
<text x="65.1" y="115.7">938.157</text>
<text x="65.1" y="118">914.894</text>
<text x="97.9" y="119.8">35</text>
<text x="101.5" y="114.9">63</text>
<text x="255" y="118.2">62</text>
<text x="10.6" y="120.3">44</text>
<text x="10.6" y="122.6">45</text>
<text x="10.6" y="125">46</text>
<text x="20.7" y="120.3">1</text>
<text x="20.7" y="122.6">1</text>
<text x="20.7" y="125">1</text>
<text x="36.6" y="120.3">TUBE 25.00 X 2.50 MM</text>
<text x="36.6" y="122.6">TUBE 25.00 X 2.50 MM</text>
<text x="36.6" y="125">TUBE 25.00 X 2.50 MM</text>
<text x="65.1" y="120.3">914.894</text>
<text x="65.1" y="122.6">854.088</text>
<text x="65.1" y="125">854.088</text>
<text x="95.1" y="124">52</text>
<text x="251.5" y="123.6">44</text>
<text x="10.6" y="127.3">47</text>
<text x="10.6" y="129.7">48</text>
<text x="10.6" y="132">49</text>
<text x="20.7" y="127.3">2</text>
<text x="20.7" y="129.7">1</text>
<text x="20.7" y="132">1</text>
<text x="36.6" y="127.3">TUBE 25.00 X 2.50 MM</text>
<text x="36.6" y="129.7">TUBE 25.00 X 2.50 MM</text>
<text x="36.6" y="132">TUBE 25.00 X 2.50 MM</text>
<text x="65.1" y="127.3">187.213</text>
<text x="65.1" y="129.7">353.622</text>
<text x="65.1" y="132">353.622</text>
<text x="90.8" y="130.1">33</text>
<text x="238.3" y="130.6">28</text>
<text x="245.1" y="126.5">6</text>
<text x="10.6" y="134.3">50</text>
<text x="10.6" y="136.7">51</text>
<text x="20.7" y="134.3">1</text>
<text x="20.7" y="136.7">1</text>
<text x="36.6" y="134.3">TUBE 25.00 X 2.50 MM</text>
<text x="36.6" y="136.7">TUBE 25.00 X 2.50 MM</text>
<text x="65.1" y="134.3">985.797</text>
<text x="65.1" y="136.7">460.038</text>
<text x="87" y="134.7">23</text>
<text x="232.7" y="135.3">42</text>
<text x="10.6" y="139">52</text>
<text x="10.6" y="141.3">53</text>
<text x="10.6" y="143.6">54</text>
<text x="20.7" y="139">1</text>
<text x="20.7" y="141.3">1</text>
<text x="20.7" y="143.6">1</text>
<text x="36.6" y="139">TUBE 25.00 X 2.50 MM</text>
<text x="36.6" y="141.3">TUBE 25.00 X 2.50 MM</text>
<text x="36.6" y="143.6">TUBE 25.00 X 2.50 MM</text>
<text x="65.1" y="139">525.758</text>
<text x="65.1" y="141.3">984.886</text>
<text x="65.1" y="143.6">492.443</text>
<text x="81.6" y="143.8">15</text>
<text x="83.7" y="139.4">50</text>
<text x="226.1" y="140.3">57</text>
<text x="10.6" y="146">55</text>
<text x="10.6" y="148.3">56</text>
<text x="20.7" y="146">1</text>
<text x="20.7" y="148.3">1</text>
<text x="36.6" y="146">TUBE 25.00 X 2.50 MM</text>
<text x="36.6" y="148.3">TUBE 25.00 X 2.50 MM</text>
<text x="64.7" y="148.3">1017.657</text>
<text x="65.1" y="146">492.443</text>
<text x="80" y="148.4">1</text>
<text x="218.7" y="144.9">40</text>
<text x="10.6" y="150.6">57</text>
<text x="10.6" y="153">58</text>
<text x="10.6" y="155.3">59</text>
<text x="20.7" y="150.6">1</text>
<text x="20.7" y="153">1</text>
<text x="20.7" y="155.3">1</text>
<text x="36.6" y="150.6">TUBE 25.00 X 2.50 MM</text>
<text x="36.6" y="153">TUBE 25.00 X 2.50 MM</text>
<text x="36.6" y="155.3">TUBE 25.00 X 2.50 MM</text>
<text x="64.7" y="155.3">1118.657</text>
<text x="65.1" y="153">428.487</text>
<text x="65.5" y="150.6">589.17</text>
<text x="79.6" y="155.6">19</text>
<text x="211.2" y="154.5">56</text>
<text x="215.5" y="150.8">26</text>
<text x="10.6" y="157.6">60</text>
<text x="10.6" y="160">61</text>
<text x="20.7" y="157.6">1</text>
<text x="20.7" y="160">1</text>
<text x="36.6" y="157.6">TUBE 25.00 X 2.50 MM</text>
<text x="36.6" y="160">TUBE 25.00 X 2.50 MM</text>
<text x="64.7" y="157.6">1118.657</text>
<text x="65.5" y="160">876.48</text>
<text x="79.2" y="161.7">55</text>
<text x="207.8" y="158.9">3</text>
<text x="10.6" y="162.3">62</text>
<text x="10.6" y="164.6">63</text>
<text x="10.6" y="167">64</text>
<text x="20.7" y="162.3">1</text>
<text x="20.7" y="164.6">1</text>
<text x="20.7" y="167">1</text>
<text x="36.6" y="162.3">TUBE 25.00 X 2.50 MM</text>
<text x="36.6" y="164.6">TUBE 25.00 X 2.50 MM</text>
<text x="36.6" y="167">TUBE 25.00 X 2.50 MM</text>
<text x="64.7" y="162.3">2608.887</text>
<text x="66.6" y="164.6">350</text>
<text x="66.6" y="167">350</text>
<text x="79.6" y="167.1">2</text>
<text x="200.4" y="166.7">58</text>
<text x="204.7" y="163.3">38</text>
<text x="187.7" y="172.8">5</text>
<text x="192.3" y="171.4">22</text>
<text x="196.6" y="169.5">4</text>
<text x="80.5" y="175.2">7</text>
<text x="178.8" y="177.5">36</text>
<text x="183" y="175">64</text>
<text x="91.2" y="185">1</text>
<text x="167.3" y="183.9">24</text>
<text x="173.4" y="180.7">18</text>
<text x="267.7" y="183.3">000</text>
<text x="105.7" y="190.9">2</text>
<text x="147.5" y="190.9">16</text>
<text x="153.9" y="189.1">20</text>
<text x="161.2" y="187.3">54</text>
<text x="251.1" y="186.1">UNIVERSITY OF PORTLAND</text>
<text x="130.7" y="193.8">53</text>
<text x="141.3" y="192.2">34</text>
<text x="236" y="196.9">4130 N</text>
</g>
<text font-size="1.3" x="269.7" y="196.2">A1</text>
<g font-size=".9">
<text x="213.4" y="182.8">GENERAL TOLERANCES:</text>
<text x="231.5" y="182.8">GENERAL NOTES:</text>
<text x="231.5" y="183.8">1) DEBURR AND BREAK ALL</text>
<text x="231.5" y="184.7">SHARP EDGES</text>
<text x="231.5" y="185.7">2) ALL DIMENSIONS STATED IN</text>
<text x="215.9" y="189.9">PETER PHAM</text>
<text x="223.6" y="189.9">P.T.P</text>
<text x="231.5" y="186.6">MM</text>
<text x="234.8" y="199.6">65 KG</text>
</g>
<g font-size=".7">
<text x="246.5" y="184.7">CUSTOMER</text>
<text x="228" y="189.7">7/30/23</text>
</g>
<g font-size=".6">
<text x="213.4" y="183.6">LINEAR:</text>
<text x="216.7" y="184.5">.X = 2.0</text>
<text x="216.7" y="185.3">.XX = 0.50</text>
<text x="250.4" y="183">DO NOT SCALE DRAWING</text>
<text x="263.9" y="183">REVISION</text>
<text x="213.1" y="189.6">DRAWN</text>
<text x="213.4" y="186.9">ANGULAR: 0.5</text>
<text x="216.7" y="186.1">.XXX = 0.100</text>
<text x="217.7" y="188.3">NAME</text>
<text x="222.9" y="188.3">SIGNATURE</text>
<text x="228.6" y="188.3">DATE</text>
<text x="246.2" y="188.3">PART NAME</text>
<text x="231.4" y="195.1">MATERIAL:</text>
<text x="246.1" y="195.1">DWG NO.</text>
<text x="231.4" y="199.4">WEIGHT:</text>
<text x="246.2" y="199.5">SCALE:1:10</text>
<text x="260.9" y="199.5">SHEET 1 OF 2</text>
</g>
</svg>
